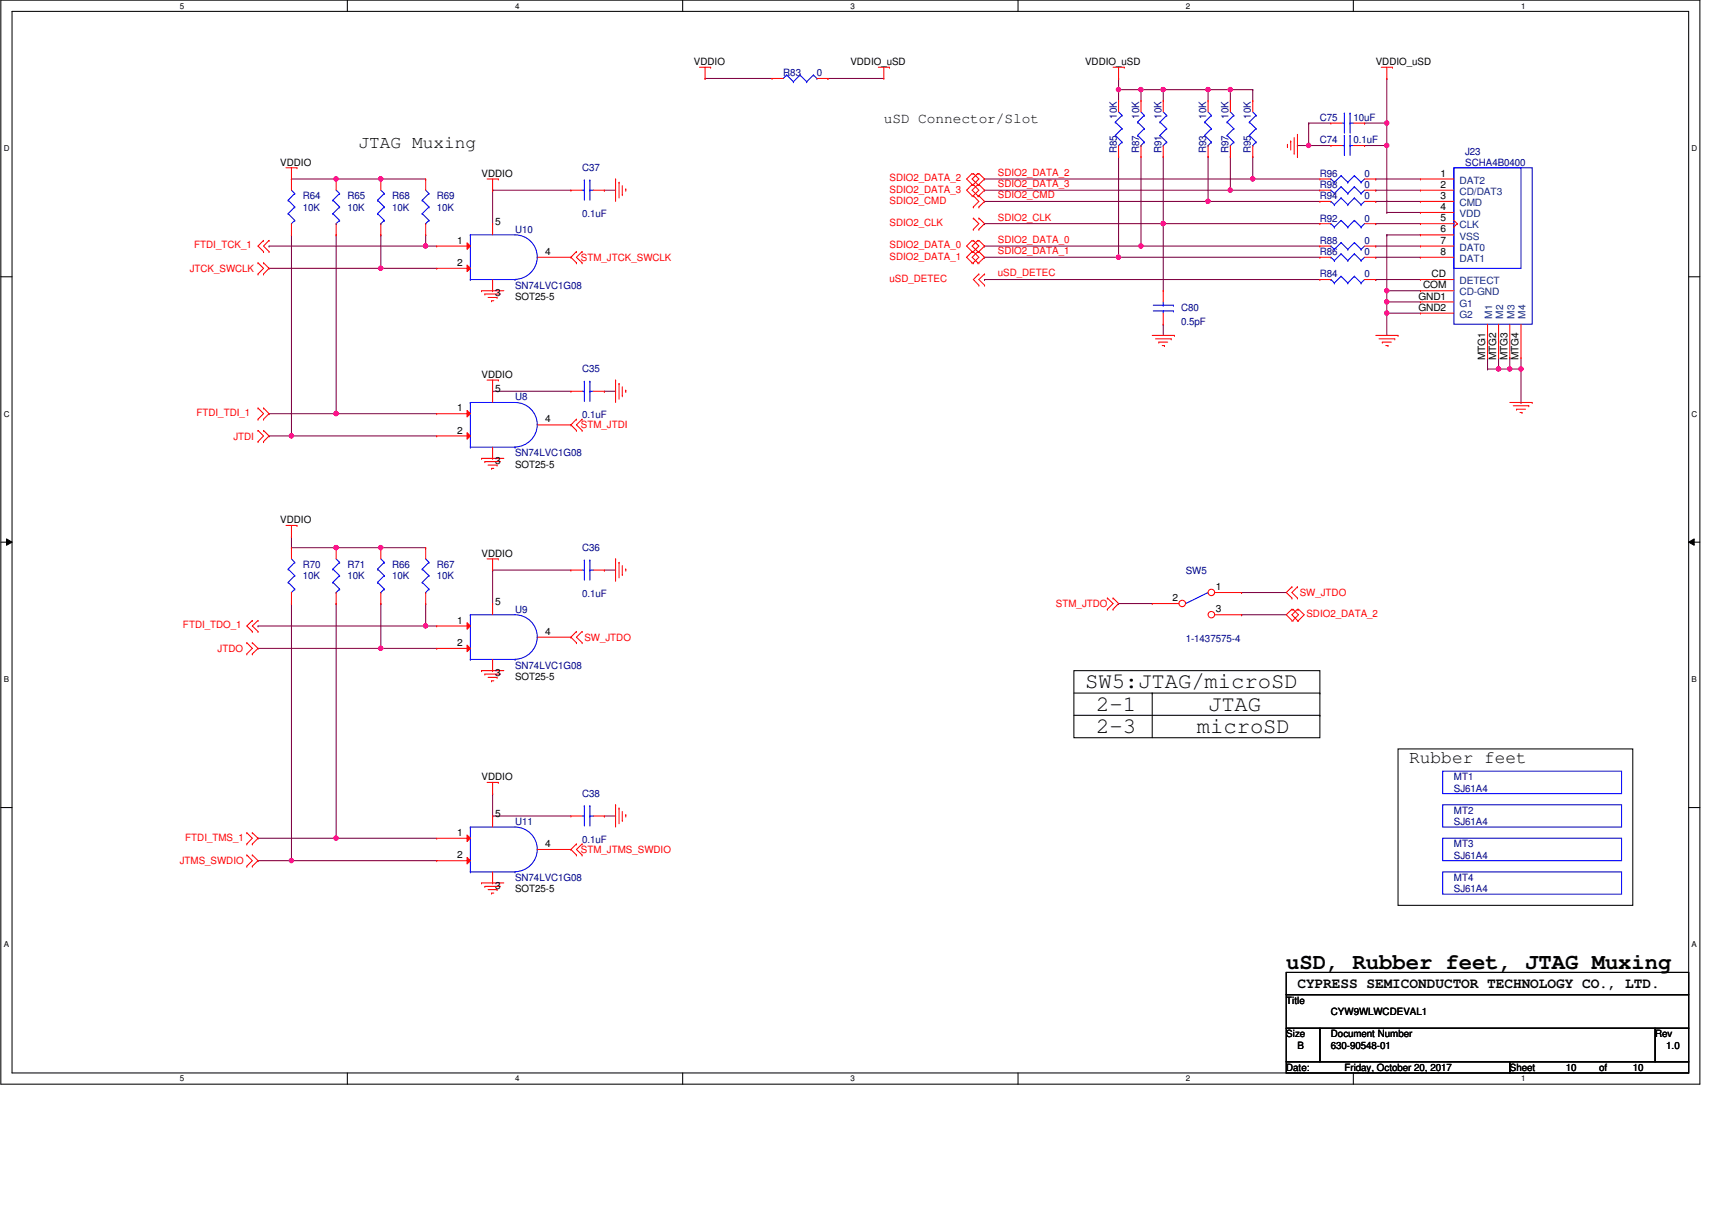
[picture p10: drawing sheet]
<svg xmlns="http://www.w3.org/2000/svg" width="420mm" height="297mm" viewBox="0 0 420 297" stroke-linecap="round" stroke-linejoin="round" font-family="sans-serif">
<path d="M.2 0h417v266.1h-417zM3 2.8h411.4v260.6h-411.4z" fill="none" stroke="#000" stroke-width=".25"/>
<g fill="#fff">
<path d="M44.1 .3h1.1v2.2h-1.1z"/>
<path d="M44.1 263.7h1.1v2.2h-1.1z"/>
</g>
<path d="M85.2 0v2.8M85.2 263.4v2.7" fill="none" stroke="#000" stroke-width=".25"/>
<g fill="#fff">
<path d="M126.4 .3h1.1v2.2h-1.1z"/>
<path d="M126.4 263.7h1.1v2.2h-1.1z"/>
</g>
<path d="M167.5 0v2.8M167.5 263.4v2.7" fill="none" stroke="#000" stroke-width=".25"/>
<g fill="#fff">
<path d="M208.7 .3h1.1v2.2h-1.1z"/>
<path d="M208.7 263.7h1.1v2.2h-1.1z"/>
</g>
<path d="M249.8 0v2.8M249.8 263.4v2.7" fill="none" stroke="#000" stroke-width=".25"/>
<g fill="#fff">
<path d="M291 .3h1.1v2.2h-1.1z"/>
<path d="M291 263.7h1.1v2.2h-1.1z"/>
</g>
<path d="M332.1 0v2.8M332.1 263.4v2.7" fill="none" stroke="#000" stroke-width=".25"/>
<g fill="#fff">
<path d="M373.3 .3h1.1v2.2h-1.1z"/>
<path d="M373.3 263.7h1.1v2.2h-1.1z"/>
<path d="M.9 35.3h1.4v2.2h-1.4z"/>
<path d="M415.2 35.3h1.3v2.2h-1.3z"/>
<path d="M.9 100.5h1.4v2.2h-1.4z"/>
<path d="M415.2 100.5h1.3v2.2h-1.3z"/>
</g>
<path d="M.2 67.9h2.8M414.4 67.9h2.8" fill="none" stroke="#000" stroke-width=".25"/>
<g fill="#fff">
<path d="M.9 165.7h1.3v2.2h-1.3z"/>
<path d="M415.2 165.7h1.3v2.2h-1.3z"/>
</g>
<path d="M.2 133.1h2.8M1.6 132.3l1.4 .8-1.4 .8zM414.4 133.1l1.4-.8v1.6zM414.4 133.1h2.8" fill="none" stroke="#000" stroke-width=".25"/>
<path d="M1.6 132.3l1.4 .8-1.4 .8zM414.4 133.1l1.4-.8v1.6z" fill="#000"/>
<g fill="#fff">
<path d="M.9 230.8h1.3v2.2h-1.3z"/>
<path d="M415.2 230.8h1.3v2.2h-1.3z"/>
</g>
<path d="M263.6 164.6h60.3v16.5h-60.3zM263.6 170.1h60.3M263.6 175.6h60.3M282.8 170.1h.1M282.8 170.1v11M323.9 170.1h.1M323.9 175.6h.1M.2 198.2h2.8M343.1 183.9h57.6v38.3h-57.6zM414.4 198.2h2.8" fill="none" stroke="#000" stroke-width=".25"/>
<g fill="none" stroke="#800040" stroke-width=".25">
<path d="M337.6 43.9h.1M337.6 46.7h.1M337.6 49.4h.1M337.6 54.9h.1M337.6 43.9h11M337.6 46.7h11M337.6 49.4h11M337.6 54.9h11M337.6 60.4h.1M337.6 63.2h.1M337.6 68.6h.1M337.6 60.4h11"/>
<path d="M337.6 63.2h11M337.6 68.6h11M340.3 71.4h.1M340.3 74.1h.1M340.3 71.4h8.3M340.3 71.4v2.7M340.3 74.1h8.3"/>
</g>
<circle cx="340.3" cy="74.1" r=".54" fill="#f0f"/>
<circle cx="340.3" cy="74.1" r=".54" fill="none" stroke="#f0f" stroke-width=".25"/>
<path d="M340.3 74.1h.1M340.3 76.9h.1M340.3 74.1v2.8M340.3 76.9h8.3" fill="none" stroke="#800040" stroke-width=".25"/>
<circle cx="340.3" cy="76.9" r=".54" fill="#f0f"/>
<circle cx="340.3" cy="76.9" r=".54" fill="none" stroke="#f0f" stroke-width=".25"/>
<path d="M274.5 19.3h.1M274.5 19.3v2.7M274.5 22h.1M274.5 22h5.5M340.3 76.9h.1M340.3 76.9v5.4" fill="none" stroke="#800040" stroke-width=".25"/>
<circle cx="280" cy="22" r=".54" fill="#f0f"/>
<circle cx="280" cy="22" r=".54" fill="none" stroke="#f0f" stroke-width=".25"/>
<path d="M274.5 22h.1M274.5 22v2.7M307.5 22h.1M307.5 22v2.7" fill="none" stroke="#800040" stroke-width=".25"/>
<circle cx="274.5" cy="22" r=".54" fill="#f0f"/>
<circle cx="274.5" cy="22" r=".54" fill="none" stroke="#f0f" stroke-width=".25"/>
<path d="M296.5 22h.1M296.5 22v2.7M302 22h.1M302 22v2.7M302 22h5.5" fill="none" stroke="#800040" stroke-width=".25"/>
<circle cx="296.5" cy="22" r=".54" fill="#f0f"/>
<circle cx="296.5" cy="22" r=".54" fill="none" stroke="#f0f" stroke-width=".25"/>
<path d="M296.5 22h.1M296.5 22h5.5" fill="none" stroke="#800040" stroke-width=".25"/>
<circle cx="301.9" cy="22" r=".54" fill="#f0f"/>
<circle cx="301.9" cy="22" r=".54" fill="none" stroke="#f0f" stroke-width=".25"/>
<path d="M285.5 22h.1M285.5 22v2.7M285.5 22h11" fill="none" stroke="#800040" stroke-width=".25"/>
<circle cx="285.5" cy="22" r=".54" fill="#f0f"/>
<circle cx="285.5" cy="22" r=".54" fill="none" stroke="#f0f" stroke-width=".25"/>
<g fill="none" stroke="#800040" stroke-width=".25">
<path d="M280 22h.1M280 22v2.7M280 22h5.5M307.5 38.4h.1M307.5 38.4v5.5M241.6 43.9h.1M241.6 46.7h.1M241.6 49.4h.1M241.6 54.9h.1M241.6 43.9h82.3M241.6 46.7h60.4M241.6 49.4h54.9"/>
<path d="M241.6 54.9h43.9M307.5 43.9h.1M241.6 60.4h.1M241.6 63.2h.1M241.6 68.6h.1M241.6 60.4h38.4M241.6 63.2h32.9M241.6 68.6h82.3"/>
</g>
<circle cx="307.4" cy="43.9" r=".54" fill="#f0f"/>
<circle cx="307.4" cy="43.9" r=".54" fill="none" stroke="#f0f" stroke-width=".25"/>
<path d="M302 38.4h.1M302 38.4v8.3M302 46.7h.1M302 46.7h21.9" fill="none" stroke="#800040" stroke-width=".25"/>
<circle cx="301.9" cy="46.7" r=".54" fill="#f0f"/>
<circle cx="301.9" cy="46.7" r=".54" fill="none" stroke="#f0f" stroke-width=".25"/>
<path d="M296.5 38.4h.1M296.5 38.4v11M296.5 49.4h.1M296.5 49.4h27.4" fill="none" stroke="#800040" stroke-width=".25"/>
<circle cx="296.5" cy="49.4" r=".54" fill="#f0f"/>
<circle cx="296.5" cy="49.4" r=".54" fill="none" stroke="#f0f" stroke-width=".25"/>
<path d="M285.5 38.4h.1M285.5 38.4v16.5M285.5 54.9h.1M285.5 54.9h38.4" fill="none" stroke="#800040" stroke-width=".25"/>
<circle cx="285.5" cy="54.9" r=".54" fill="#f0f"/>
<circle cx="285.5" cy="54.9" r=".54" fill="none" stroke="#f0f" stroke-width=".25"/>
<path d="M280 38.4h.1M280 38.4v22M280 60.4h.1M280 60.4h43.9" fill="none" stroke="#800040" stroke-width=".25"/>
<circle cx="280" cy="60.4" r=".54" fill="#f0f"/>
<circle cx="280" cy="60.4" r=".54" fill="none" stroke="#f0f" stroke-width=".25"/>
<path d="M340.3 57.7h.1M340.3 57.7h8.3M340.3 57.7v13.7" fill="none" stroke="#800040" stroke-width=".25"/>
<circle cx="340.3" cy="71.3" r=".54" fill="#f0f"/>
<circle cx="340.3" cy="71.3" r=".54" fill="none" stroke="#f0f" stroke-width=".25"/>
<path d="M340.3 19.3h.1M340.3 19.3v10.9h-5.4M334.9 30.2h.1M340.3 52.2h.1M340.3 52.2h8.3" fill="none" stroke="#800040" stroke-width=".25"/>
<circle cx="340.3" cy="30.2" r=".54" fill="#f0f"/>
<circle cx="340.3" cy="30.2" r=".54" fill="none" stroke="#f0f" stroke-width=".25"/>
<path d="M334.9 35.7h.1M334.9 35.7h5.4M340.3 30.2h.1M340.3 35.7h.1M340.3 30.2v22" fill="none" stroke="#800040" stroke-width=".25"/>
<circle cx="340.3" cy="35.7" r=".54" fill="#f0f"/>
<circle cx="340.3" cy="35.7" r=".54" fill="none" stroke="#f0f" stroke-width=".25"/>
<path d="M318.4 35.7h.1M318.4 35.7h2.8" fill="none" stroke="#800040" stroke-width=".25"/>
<circle cx="321.1" cy="35.7" r=".54" fill="#f0f"/>
<circle cx="321.1" cy="35.7" r=".54" fill="none" stroke="#f0f" stroke-width=".25"/>
<path d="M274.5 38.4h.1M274.5 38.4v24.8M321.2 30.2h.1M321.2 35.7h.1M321.2 30.2h5.4M321.2 30.2v5.5M321.2 35.7h5.4M274.5 63.2h.1M274.5 63.2h49.4" fill="none" stroke="#800040" stroke-width=".25"/>
<circle cx="274.5" cy="63.1" r=".54" fill="#f0f"/>
<circle cx="274.5" cy="63.1" r=".54" fill="none" stroke="#f0f" stroke-width=".25"/>
<path d="M285.5 54.9h.1M285.5 54.9v16.5M285.5 79.6h.1M285.5 79.6v2.7M365.1 90.6h.1M365.1 90.6h2.7" fill="none" stroke="#800040" stroke-width=".25"/>
<circle cx="367.8" cy="90.6" r=".54" fill="#f0f"/>
<circle cx="367.8" cy="90.6" r=".54" fill="none" stroke="#f0f" stroke-width=".25"/>
<path d="M365.1 87.8h.1M365.1 87.8v2.8M367.8 87.8h.1M367.8 90.6h.1M367.8 87.8v2.8M367.8 90.6h2.7" fill="none" stroke="#800040" stroke-width=".25"/>
<circle cx="370.5" cy="90.6" r=".54" fill="#f0f"/>
<circle cx="370.5" cy="90.6" r=".54" fill="none" stroke="#f0f" stroke-width=".25"/>
<path d="M370.5 87.8h.1M370.5 87.8v2.8h2.8M373.3 90.6h.1M373.3 98.8h.1M373.3 90.6v8.2" fill="none" stroke="#800040" stroke-width=".25"/>
<circle cx="373.3" cy="90.6" r=".54" fill="#f0f"/>
<circle cx="373.3" cy="90.6" r=".54" fill="none" stroke="#f0f" stroke-width=".25"/>
<path d="M71.5 43.9h.1M71.5 43.9h22M82.5 43.9h.1M373.3 90.6h.1M373.3 87.8v2.8" fill="none" stroke="#800040" stroke-width=".25"/>
<circle cx="93.4" cy="43.9" r=".54" fill="#f0f"/>
<circle cx="93.4" cy="43.9" r=".54" fill="none" stroke="#f0f" stroke-width=".25"/>
<circle cx="82.5" cy="43.9" r=".54" fill="#f0f"/>
<circle cx="82.5" cy="43.9" r=".54" fill="none" stroke="#f0f" stroke-width=".25"/>
<path d="M93.5 43.9h.1M93.5 43.9h11M104.5 57.7h.1M104.5 57.7v2.7M104.5 60.4h.1M104.5 60.4h2.7" fill="none" stroke="#800040" stroke-width=".25"/>
<circle cx="104.4" cy="60.4" r=".54" fill="#f0f"/>
<circle cx="104.4" cy="60.4" r=".54" fill="none" stroke="#f0f" stroke-width=".25"/>
<path d="M93.5 65.9h.1M93.5 65.9h13.7" fill="none" stroke="#800040" stroke-width=".25"/>
<circle cx="93.4" cy="65.8" r=".54" fill="#f0f"/>
<circle cx="93.4" cy="65.8" r=".54" fill="none" stroke="#f0f" stroke-width=".25"/>
<path d="M93.5 57.7h.1M93.5 57.7v8.2M82.5 101.6h.1M82.5 101.6h24.7" fill="none" stroke="#800040" stroke-width=".25"/>
<circle cx="82.5" cy="101.5" r=".54" fill="#f0f"/>
<circle cx="82.5" cy="101.5" r=".54" fill="none" stroke="#f0f" stroke-width=".25"/>
<path d="M71.5 57.7h.1M71.5 57.7v49.3M82.5 57.7h.1M82.5 57.7v43.9" fill="none" stroke="#800040" stroke-width=".25"/>
<circle cx="71.5" cy="107" r=".54" fill="#f0f"/>
<circle cx="71.5" cy="107" r=".54" fill="none" stroke="#f0f" stroke-width=".25"/>
<g fill="none" stroke="#800040" stroke-width=".25">
<path d="M120.9 46.7h.1M120.9 46.7v8.2M120.9 46.7h19.2M148.3 46.7h.1M148.3 46.7h2.8M66 60.4h.1M66 65.9h.1M66 60.4h38.5M66 65.9h27.5M66 101.6h.1M66 107h.1M66 107h41.2"/>
<path d="M66 101.6h16.5M71.5 107h.1M71.5 134.5h.1M71.5 134.5h11M120.9 140h.1M120.9 140v8.2M120.9 140h19.2M148.3 140h.1M148.3 140h2.8"/>
</g>
<circle cx="82.5" cy="134.4" r=".54" fill="#f0f"/>
<circle cx="82.5" cy="134.4" r=".54" fill="none" stroke="#f0f" stroke-width=".25"/>
<path d="M82.5 134.5h.1M82.5 134.5h22M93.5 134.5h.1" fill="none" stroke="#800040" stroke-width=".25"/>
<circle cx="93.4" cy="134.4" r=".54" fill="#f0f"/>
<circle cx="93.4" cy="134.4" r=".54" fill="none" stroke="#f0f" stroke-width=".25"/>
<path d="M104.5 148.2h.1M104.5 153.7h.1M104.5 148.2v5.5M104.5 153.7h2.7" fill="none" stroke="#800040" stroke-width=".25"/>
<circle cx="104.4" cy="153.6" r=".54" fill="#f0f"/>
<circle cx="104.4" cy="153.6" r=".54" fill="none" stroke="#f0f" stroke-width=".25"/>
<path d="M93.5 148.2h.1M93.5 159.2h.1M93.5 148.2v11M93.5 159.2h13.7" fill="none" stroke="#800040" stroke-width=".25"/>
<circle cx="93.4" cy="159.1" r=".54" fill="#f0f"/>
<circle cx="93.4" cy="159.1" r=".54" fill="none" stroke="#f0f" stroke-width=".25"/>
<path d="M82.5 148.2h.1M82.5 148.2v57.6M82.5 205.8h.1M82.5 205.8h24.7" fill="none" stroke="#800040" stroke-width=".25"/>
<circle cx="82.5" cy="205.8" r=".54" fill="#f0f"/>
<circle cx="82.5" cy="205.8" r=".54" fill="none" stroke="#f0f" stroke-width=".25"/>
<path d="M71.5 148.2h.1M71.5 148.2v63.1M71.5 211.3h.1M71.5 211.3h35.7" fill="none" stroke="#800040" stroke-width=".25"/>
<circle cx="71.5" cy="211.3" r=".54" fill="#f0f"/>
<circle cx="71.5" cy="211.3" r=".54" fill="none" stroke="#f0f" stroke-width=".25"/>
<g fill="none" stroke="#800040" stroke-width=".25">
<path d="M173 19.3h.1M173 19.3h16.5M203.2 19.3h.1M203.2 19.3h13.7M120.9 96.1h.1M120.9 96.1h19.2M148.3 96.1h.1M148.3 96.1h2.8M71.5 131.7h.1M71.5 131.7v2.8M63.3 153.7h.1M63.3 159.2h.1"/>
<path d="M63.3 153.7h41.2M63.3 159.2h30.2M274.5 148.2h.1M274.5 148.2h8.3M304.7 150.9h.1M304.7 145.5h.1M304.7 150.9h11M304.7 145.5h11M120.9 194.8h.1M120.9 194.8v5.5M63.3 205.8h.1M63.3 211.3h.1"/>
<path d="M63.3 205.8h19.2M63.3 211.3h8.2M120.9 200.3h.1M120.9 200.3h19.2M148.3 200.3h.1M148.3 200.3h2.8"/>
</g>
<g fill="none" stroke="#f00" stroke-width=".25">
<path d="M171.7 16.5h2.7M173 19.3h.1M173 16.5v2.8M174.4 16.5h.1M215.5 16.5h2.8M216.9 19.3h.1M216.9 16.5v2.8M218.3 16.5h.1M273.2 16.5h2.7M274.5 19.3h.1M274.5 16.5v2.8M275.9 16.5h.1"/>
<path d="M339 16.5h2.7M340.3 19.3h.1M340.3 16.5v2.8M341.7 16.5h.1M296.5 24.7h.1M296.5 38.4h.1M296.5 24.7v2.8M296.5 35.7v2.7M316 36h.1M316 35.4v.6M316.8 34.6h.1M316.8 34.6v2.2"/>
<path d="M317.6 37.6h.1M317.6 33.8v3.8M318.4 38.4h.1M318.4 33v5.4M326.6 30.2h.1M326.6 30.2h2.8M332.1 30.2h2.8M334.9 30.2h.1M64.7 59h.1M64.7 59l-1.4 1.4 1.4 1.4M66 59h.1M66 59l-1.3 1.4 1.3 1.4"/>
<path d="M70.2 41.2h2.7M71.5 43.9h.1M71.5 41.2v2.7M72.9 41.2h.1M119.5 43.9h2.8M120.9 46.7h.1M120.9 43.9v2.8M122.3 43.9h.1M151.1 43.9h.1M151.1 43.9v5.5M151.9 44.7h.1M151.9 44.7v3.9"/>
<path d="M152.7 47.8h.1M152.7 45.6v2.2M153.6 46.4h.1M153.6 46.4v.5M238.6 45.3h.1M238.6 42.6h.1M238.6 48h.1M238.6 59h.1M238.6 42.6l-1.4 1.3 1.4 1.4M238.6 45.3l-1.4 1.4 1.4 1.3M238.6 59l-1.4 1.4 1.4 1.4M238.9 42.6h.1"/>
<path d="M238.9 45.3h.1M238.9 48h.1M238.9 50.8h.1M238.9 53.6h.1M238.9 56.3h.1M238.9 59h.1M238.9 42.6l1.3 1.3-1.3 1.4M238.9 45.3l1.3 1.4-1.3 1.3M238.9 48l1.3 1.4-1.3 1.4M238.9 53.6l1.3 1.3-1.3 1.4M238.9 59l1.3 1.4-1.3 1.4M240 45.3h.1"/>
<path d="M240 42.6h.1M240 48h.1M240 59h.1M240 42.6l-1.4 1.3 1.4 1.4M240 45.3l-1.4 1.4 1.4 1.3M240 59l-1.4 1.4 1.4 1.4M240.2 45.3h.1M240.2 42.6h.1M240.2 48h.1M240.2 50.8h.1M240.2 56.3h.1M240.2 53.6h.1"/>
<path d="M240.2 59h.1M240.2 42.6l1.4 1.3-1.4 1.4M240.2 45.3l1.4 1.4-1.4 1.3M240.2 48l1.4 1.4-1.4 1.4M240.2 53.6l1.4 1.3-1.4 1.4M240.2 59l1.4 1.4-1.4 1.4M323.9 43.9h.1M323.9 43.9h2.7M334.9 43.9h2.7M337.6 43.9h.1M63.3 67.3h.1M63.3 64.5h.1"/>
<path d="M63.3 64.5l1.4 1.4-1.4 1.4M64.7 61.8h.1M64.7 64.5h.1M64.7 67.3h.1M64.7 64.5l1.3 1.4-1.3 1.4M66 61.8h.1M118.2 71.4h.1M118.2 71.4h5.4M119 72.2h.1M119 72.2h3.8M119.8 73h2.2M120.6 73.8h.1"/>
<path d="M120.6 73.8h.6M122 73h.1M141.5 61.8h.1M141.5 64.5h.1M141.5 61.8l-1.4 1.4 1.4 1.3M142.9 64.5h.1M142.9 61.8h.1M142.9 61.8l-1.4 1.4 1.4 1.3M238.6 61.8h.1M238.6 64.5h.1M238.6 61.8l-1.4 1.4 1.4 1.3M238.9 61.8h.1"/>
<path d="M238.9 64.5h.1M238.9 61.8l1.3 1.4-1.3 1.3M240 61.8h.1M240 64.5h.1M240 61.8l-1.4 1.4 1.4 1.3M240.2 61.8h.1M240.2 64.5h.1M240.2 67.3h.1M240.2 70h.1M240.2 61.8l1.4 1.4-1.4 1.3M240.2 67.3l-1.3 1.3 1.3 1.4M241.6 67.3h.1"/>
<path d="M241.6 70h.1M241.6 67.3l-1.4 1.3 1.4 1.4M323.9 63.2h.1M323.9 63.2h2.7M334.9 63.2h2.7M337.6 63.2h.1M119.5 93.3h2.8M120.9 96.1h.1M120.9 93.3v2.8M122.3 93.3h.1M151.1 93.3h.1M151.1 93.3v5.5"/>
<path d="M151.9 94.1h.1M151.9 94.1v3.9M152.7 97.2h.1M152.7 95v2.2M153.6 95.8h.1M153.6 95.8v.6M282.8 82.3h5.4M283.6 83.2h3.8M284.4 84h.1M284.4 84h2.2M285.2 84.8h.6M285.8 84.8h.1"/>
<path d="M287.4 83.2h.1M288.2 82.3h.1M337.6 82.3h5.5M338.4 83.2h3.9M339.2 84h.1M339.2 84h2.2M340.1 84.8h.5M340.6 84.8h.1M342.3 83.2h.1M343.1 82.3h.1M370.5 98.8h5.5M371.4 99.6h3.8"/>
<path d="M375.2 99.6h.1M376 98.8h.1M63.3 102.9h.1M63.3 100.2h.1M63.3 108.4h.1M63.3 105.7h.1M63.3 100.2l1.4 1.4-1.4 1.3M63.3 105.7l1.4 1.3-1.4 1.4M64.7 100.2h.1M64.7 102.9h.1M64.7 105.7h.1M64.7 108.4h.1"/>
<path d="M64.7 100.2l1.3 1.4-1.3 1.3M64.7 105.7l1.3 1.3-1.3 1.4M118.2 112.5h.1M118.2 112.5h5.4M119 113.3h.1M119 113.3h3.8M119.8 114.2h2.2M120.6 115h.1M120.6 115h.6M122 114.2h.1M141.5 102.9h.1M141.5 105.7h.1"/>
<path d="M141.5 102.9l-1.4 1.4 1.4 1.4M142.9 105.7h.1M142.9 102.9h.1M142.9 102.9l-1.4 1.4 1.4 1.4M372.2 100.5h.1M372.2 100.5h2.2M373 101.3h.5M373.5 101.3h.1M70.2 129h2.7M71.5 131.7h.1M71.5 134.5h.1M71.5 129v2.7"/>
<path d="M71.5 134.5v2.7M72.9 129h.1M119.5 137.2h2.8M120.9 140h.1M120.9 137.2v2.8M122.3 137.2h.1M151.1 137.2h.1M151.1 137.2v5.5M151.9 138h.1M151.9 138v3.9M152.7 138.9v2.2M153.6 139.7h.1"/>
<path d="M153.6 139.7v.5M60.6 157.8h.1M60.6 157.8l1.3 1.4-1.3 1.3M61.9 155h.1M61.9 152.3h.1M61.9 157.8h.1M61.9 152.3l-1.3 1.4 1.3 1.3M61.9 157.8l1.4 1.4-1.4 1.3M63.3 155h.1M63.3 152.3h.1M63.3 152.3l-1.4 1.4 1.4 1.3M71.5 148.2h.1"/>
<path d="M71.5 145.5v2.7M141.5 155h.1M141.5 157.8h.1M141.5 155l-1.4 1.4 1.4 1.4M142.9 157.8h.1M142.9 155h.1M142.9 155l-1.4 1.4 1.4 1.4M152.7 141.1h.1M271.8 149.6h.1M271.8 146.8h.1M271.8 146.8l1.4 1.4-1.4 1.4M273.2 146.8h.1"/>
<path d="M273.2 149.6h.1M273.2 146.8l1.3 1.4-1.3 1.4M317.1 152.3h.1M317.1 149.6h.1M317.1 144.1h.1M317.1 146.8h.1M317.1 149.6l-1.4 1.3 1.4 1.4M317.1 144.1l-1.4 1.4 1.4 1.3M317.3 152.3h.1M317.3 149.6h.1M317.3 149.6l1.4 1.3-1.4 1.4M318.4 149.6h.1"/>
<path d="M318.4 152.3h.1M318.4 146.8h.1M318.4 144.1h.1M318.4 149.6l-1.3 1.3 1.3 1.4M318.4 144.1l-1.3 1.4 1.3 1.3M318.7 152.3h.1M318.7 149.6h.1M318.7 149.6l1.4 1.3-1.4 1.4M60.6 160.5h.1M61.9 160.5h.1M118.2 164.6h.1M118.2 164.6h5.4"/>
<path d="M119 165.5h.1M119 165.5h3.8M119.8 166.3h2.2M120.6 167.1h.1M120.6 167.1h.6M122 166.3h.1M119.5 192.1h2.8M120.9 194.8h.1M120.9 192.1v2.7M122.3 192.1h.1M151.1 197.6h.1M151.1 197.6v5.4"/>
<path d="M151.9 198.4h.1M151.9 198.4v3.8M152.7 199.2v2.2M60.6 207.2h.1M60.6 204.4h.1M60.6 212.6h.1M60.6 209.9h.1M60.6 204.4l1.3 1.4-1.3 1.4M60.6 209.9l1.3 1.4-1.3 1.3M61.9 204.4h.1M61.9 207.2h.1M61.9 209.9h.1"/>
<path d="M61.9 212.6h.1M61.9 204.4l1.4 1.4-1.4 1.4M61.9 209.9l1.4 1.4-1.4 1.3M118.2 216.7h.1M118.2 216.7h5.4M119 217.6h.1M119 217.6h3.8M119.8 218.4h2.2M120.6 219.2h.1M120.6 219.2h.6M122 218.4h.1M141.5 207.2h.1"/>
<path d="M141.5 209.9h.1M141.5 207.2l-1.4 1.3 1.4 1.4M142.9 209.9h.1M142.9 207.2h.1M142.9 207.2l-1.4 1.3 1.4 1.4M152.7 201.4h.1M153.6 200h.1M153.6 200v.6"/>
</g>
<path d="M315.7 238.7h98.7v5.5h-98.7zM315.7 244.2h98.7v8.2h-98.7zM315.7 252.4h8.2v8.2h-8.2zM323.9 252.4h82.3v8.2h-82.3zM406.2 252.4h8.2v8.2h-8.2zM315.7 260.6h54.8v2.8h-54.8zM370.5 260.6h43.9v2.8h-43.9z" fill="none" stroke="#000" stroke-width=".25"/>
<g fill="none" stroke="#00f" stroke-width=".25">
<path d="M295.6 30h.1M295.6 33.2h.1M295.6 30l1.7 1.6M295.6 33.2l1.7 1.7M296.5 35.7h.1M296.5 27.5l.8 .8M297.3 28.3h.1M297.3 31.6h.1M297.3 34.9h.1M297.3 28.3l-1.7 1.7M297.3 31.6l-1.7 1.6M297.3 34.9l-.8 .8"/>
<path d="M329.4 30.2h.5M329.9 30.2h.1M329.9 27.8h.1M329.9 27.8v4.9M331.3 27.8h.1M331.3 30.2h.1M331.3 30.2h.8M331.3 27.8v4.9M115.4 57.7h.1M115.4 57.7h11a5.4 5.4 0 0 1 5.5 5.5 5.6 5.6 0 0 1-5.5 5.4M115.4 57.7v10.9M326.6 43.9h.1"/>
<path d="M326.6 43.9l.9 .8M327.5 44.7h.1M329.1 43.1h.1M329.1 43.1l1.7 1.6M329.1 43.1l-1.6 1.6M330.8 44.7h.1M332.4 43.1h.1M332.4 43.1l1.6 1.6M332.4 43.1l-1.6 1.6M334 44.7h.1M334.9 43.9l-.9 .8M115.4 68.6h.1"/>
<path d="M115.4 68.6h11M126.4 68.6h.1M326.6 63.2h.1M326.6 63.2l.9 .8M327.5 64h.1M329.1 62.3h.1M329.1 62.3l1.7 1.7M329.1 62.3l-1.6 1.7M330.8 64h.1M332.4 62.3h.1M332.4 62.3l1.6 1.7M332.4 62.3l-1.6 1.7"/>
<path d="M334 64h.1M334.9 63.2l-.9 .8M70.7 139.7h.1M70.7 139.7l1.6 1.6M71.5 137.2l.8 .8M72.3 138h.1M72.3 138l-1.6 1.7M70.7 143h.1M70.7 143l1.6 1.6M71.5 145.5h.1M72.3 141.3h.1M72.3 144.6h.1"/>
<path d="M72.3 141.3l-1.6 1.7M72.3 144.6l-.8 .9"/>
</g>
<path d="M114.6 59.6l.8 .8-.8 .8z" fill="#f00"/>
<path d="M114.6 59.6l.8 .8-.8 .8zM107.2 60.4h.1M107.2 60.4h8.2" fill="none" stroke="#f00" stroke-width=".25"/>
<path d="M114.6 65.1l.8 .8-.8 .8z" fill="#f00"/>
<g fill="none" stroke="#f00" stroke-width=".25">
<path d="M285.5 24.7h.1M285.5 38.4h.1M285.5 24.7v2.8M285.5 35.7v2.7M104.5 43.9h.1M104.5 57.7h.1M104.5 43.9v2.8M104.5 54.9v2.8M120.9 54.9h.1M120.9 54.9v2.8M348.6 43.9h.1M348.6 46.7h.1"/>
<path d="M348.6 49.4h.1M348.6 52.2h.1M348.6 54.9h.1M348.6 57.7h.1M348.6 43.9h8.2M348.6 46.7h8.2M348.6 49.4h8.2M348.6 52.2h8.2M348.6 54.9h8.2M348.6 57.7h8.2M356.8 55.7h.1M356.8 54.1l.8 .8"/>
<path d="M357.6 54.9h.1M357.6 54.9l-.8 .8M107.2 65.9h.1M107.2 65.9h8.2M114.6 65.1l.8 .8-.8 .8zM120.9 71.4h.1M120.9 68.6v2.8M131.9 63.2h8.2M140.1 63.2h.1M348.6 60.4h.1M348.6 63.2h.1M348.6 71.4h.1"/>
<path d="M348.6 68.6h.1M348.6 74.1h.1M348.6 76.9h.1M348.6 63.2h8.2M348.6 60.4h8.2M348.6 71.4h8.2M348.6 68.6h8.2M348.6 74.1h8.2M348.6 76.9h8.2M365.1 79.6v8.2M367.8 79.6v8.2M370.5 79.6v8.2"/>
<path d="M373.3 79.6v8.2M140.1 96.1h.1M140.1 96.1h2.8M145.6 96.1h2.7M148.3 96.1h.1M365.1 87.8h.1M367.8 87.8h.1M370.5 87.8h.1M373.3 87.8h.1M140.1 140h.1M140.1 140h2.8M145.6 140h2.7"/>
<path d="M148.3 140h.1"/>
</g>
<g fill="none" stroke="#00f" stroke-width=".25">
<path d="M284.7 30h.1M284.7 33.2h.1M284.7 30l1.6 1.6M284.7 33.2l1.6 1.7M285.5 35.7h.1M285.5 27.5l.8 .8M286.3 28.3h.1M286.3 31.6h.1M286.3 34.9h.1M286.3 28.3l-1.6 1.7M286.3 31.6l-1.6 1.6M286.3 34.9l-.8 .8"/>
<path d="M103.6 49.1h.1M103.6 52.5h.1M103.6 49.1l1.7 1.7M103.6 52.5l1.7 1.6M104.5 54.9h.1M104.5 46.7l.8 .8M105.3 47.5h.1M105.3 50.8h.1M105.3 54.1h.1M105.3 47.5l-1.7 1.6M105.3 50.8l-1.7 1.7M105.3 54.1l-.8 .8"/>
<path d="M356.8 41.2h19.2v38.4h-19.2zM356.8 41.2h16.5v24.7h-16.5zM142.9 96.1h.5M143.4 96.1h.1M143.4 93.6h.1M143.4 93.6v5M144.8 93.6h.1M144.8 96.1h.1M144.8 96.1h.8M144.8 93.6v5M142.9 140h.5M143.4 140h.1"/>
<path d="M143.4 137.5h.1M143.4 137.5v4.9M144.8 137.5h.1M144.8 140h.1M144.8 137.5v4.9M144.8 140h.8M115.4 203h.1M115.4 214h.1M115.4 203h11a5.5 5.5 0 0 1 5.5 5.6v-.1a5.5 5.5 0 0 1-5.5 5.5M115.4 203v11M115.4 214h11M126.4 214h.1"/>
</g>
<path d="M114.6 205l.8 .8-.8 .8z" fill="#f00"/>
<path d="M107.2 205.8h.1M107.2 205.8h8.2M114.6 205l.8 .8-.8 .8z" fill="none" stroke="#f00" stroke-width=".25"/>
<path d="M114.6 210.5l.8 .8-.8 .8z" fill="#f00"/>
<g fill="none" stroke="#f00" stroke-width=".25">
<path d="M302 24.7h.1M302 38.4h.1M302 24.7v2.8M302 35.7v2.7M326.6 35.7h.1M326.6 35.7h2.8M332.1 35.7h2.8M334.9 35.7h.1M93.5 43.9h.1M93.5 57.7h.1M93.5 43.9v2.8M93.5 54.9v2.8"/>
<path d="M323.9 46.7h.1M323.9 46.7h2.7M334.9 46.7h2.7M337.6 46.7h.1M323.9 68.6h.1M323.9 68.6h2.7M334.9 68.6h2.7M337.6 68.6h.1M107.2 211.3h.1M107.2 211.3h8.2M114.6 210.5l.8 .8-.8 .8zM120.9 200.3h.1"/>
<path d="M120.9 216.7h.1M120.9 200.3v2.7M120.9 214v2.7M131.9 208.5h8.2M140.1 208.5h.1"/>
</g>
<g fill="none" stroke="#00f" stroke-width=".25">
<path d="M301.1 30h.1M301.1 33.2h.1M301.1 30l1.7 1.6M301.1 33.2l1.7 1.7M302 35.7h.1M302 27.5l.8 .8M302.8 28.3h.1M302.8 31.6h.1M302.8 34.9h.1M302.8 28.3l-1.7 1.7M302.8 31.6l-1.7 1.6M302.8 34.9l-.8 .8"/>
<path d="M329.4 35.7h.5M329.9 35.7h.1M329.9 33.2h.1M329.9 33.2v5M331.3 33.2h.1M331.3 35.7h.1M331.3 35.7h.8M331.3 33.2v5M92.7 49.1h.1M92.7 52.5h.1M92.7 49.1l1.6 1.7M92.7 52.5l1.6 1.6"/>
<path d="M93.5 54.9h.1M93.5 46.7l.8 .8M94.3 47.5h.1M94.3 50.8h.1M94.3 54.1h.1M94.3 47.5l-1.6 1.6M94.3 50.8l-1.6 1.7M94.3 54.1l-.8 .8M326.6 46.7h.1M326.6 46.7l.9 .8M327.5 47.5h.1M329.1 45.8h.1"/>
<path d="M329.1 45.8l1.7 1.7M329.1 45.8l-1.6 1.7M330.8 47.5h.1M332.4 45.8h.1M332.4 45.8l1.6 1.7M332.4 45.8l-1.6 1.7M334 47.5h.1M334.9 46.7l-.9 .8M326.6 68.6h.1M326.6 68.6l.9 .9M327.5 69.5h.1M329.1 67.8h.1"/>
<path d="M329.1 67.8l1.7 1.7M329.1 67.8l-1.6 1.7M330.8 69.5h.1M332.4 67.8h.1M332.4 67.8l1.6 1.7M332.4 67.8l-1.6 1.7M334 69.5h.1M334.9 68.6l-.9 .9M115.4 150.9h.1M115.4 150.9h11a5.4 5.4 0 0 1 5.5 5.5 5.6 5.6 0 0 1-5.5 5.4M115.4 150.9v11M115.4 161.9h.1"/>
<path d="M115.4 161.9h11M126.4 161.9h.1"/>
</g>
<path d="M114.6 152.9l.8 .8-.8 .8z" fill="#f00"/>
<path d="M107.2 153.7h.1M107.2 153.7h8.2M114.6 152.9l.8 .8-.8 .8z" fill="none" stroke="#f00" stroke-width=".25"/>
<path d="M114.6 158.4l.8 .8-.8 .8z" fill="#f00"/>
<g fill="none" stroke="#f00" stroke-width=".25">
<path d="M274.5 24.7h.1M274.5 38.4h.1M274.5 24.7v2.8M274.5 35.7v2.7M82.5 43.9h.1M82.5 57.7h.1M82.5 43.9v2.8M82.5 54.9v2.8M104.5 134.5h.1M104.5 134.5v2.7M104.5 148.2h.1M104.5 145.5v2.7"/>
<path d="M107.2 159.2h.1M107.2 159.2h8.2M114.6 158.4l.8 .8-.8 .8zM120.9 148.2h.1M120.9 148.2v2.7M131.9 156.4h8.2M140.1 156.4h.1M120.9 164.6h.1M120.9 161.9v2.7"/>
</g>
<g fill="none" stroke="#00f" stroke-width=".25">
<path d="M273.7 30h.1M273.7 33.2h.1M273.7 30l1.7 1.6M273.7 33.2l1.7 1.7M274.5 35.7h.1M274.5 27.5l.9 .8M275.4 28.3h.1M275.4 31.6h.1M275.4 34.9h.1M275.4 28.3l-1.7 1.7M275.4 31.6l-1.7 1.6M275.4 34.9l-.9 .8"/>
<path d="M81.7 49.1h.1M81.7 52.5h.1M81.7 49.1l1.6 1.7M81.7 52.5l1.6 1.6M82.5 54.9h.1M82.5 46.7l.8 .8M83.3 47.5h.1M83.3 50.8h.1M83.3 54.1h.1M83.3 47.5l-1.6 1.6M83.3 50.8l-1.6 1.7M83.3 54.1l-.8 .8"/>
<path d="M115.4 98.8h.1M115.4 98.8h11a5.4 5.4 0 0 1 5.5 5.5 5.6 5.6 0 0 1-5.5 5.4M115.4 98.8v11M115.4 109.8h.1M115.4 109.8h11M126.4 109.8h.1M103.6 139.7h.1M103.6 139.7l1.7 1.6M104.5 137.2l.8 .8M105.3 138h.1M105.3 138l-1.7 1.7M103.6 143h.1"/>
<path d="M103.6 143l1.7 1.6M104.5 145.5h.1M105.3 141.3h.1M105.3 144.6h.1M105.3 141.3l-1.7 1.7M105.3 144.6l-.8 .9"/>
</g>
<path d="M114.6 100.8l.8 .8-.8 .8z" fill="#f00"/>
<path d="M107.2 101.6h.1M107.2 101.6h8.2M114.6 100.8l.8 .8-.8 .8z" fill="none" stroke="#f00" stroke-width=".25"/>
<path d="M114.6 106.2l.8 .8-.8 .8z" fill="#f00"/>
<g fill="none" stroke="#f00" stroke-width=".25">
<path d="M189.5 19.3h.1M189.5 19.3h2.7M200.5 19.3h2.7M203.2 19.3h.1M280 24.7h.1M280 38.4h.1M280 24.7v2.8M280 35.7v2.7M307.5 24.7h.1M307.5 38.4h.1M307.5 24.7v2.8M307.5 35.7v2.7"/>
<path d="M71.5 43.9h.1M71.5 57.7h.1M71.5 43.9v2.8M71.5 54.9v2.8M140.1 46.7h.1M140.1 46.7h2.8M145.6 46.7h2.7M148.3 46.7h.1M323.9 49.4h.1M323.9 54.9h.1M323.9 49.4h2.7M323.9 54.9h2.7"/>
<path d="M334.9 49.4h2.7M334.9 54.9h2.7M337.6 49.4h.1M337.6 54.9h.1M285.5 79.6h.1M285.5 71.4h.1M285.5 71.4v2.7M285.5 76.9v2.7M323.9 60.4h.1M323.9 60.4h2.7M334.9 60.4h2.7M337.6 60.4h.1"/>
<path d="M120.9 96.1h.1M120.9 96.1v2.7M107.2 107h.1M107.2 107h8.2M114.6 106.2l.8 .8-.8 .8zM120.9 112.5h.1M120.9 109.8v2.7M131.9 104.3h8.2M140.1 104.3h.1M82.5 134.5h.1M82.5 134.5v2.7M93.5 134.5h.1"/>
<path d="M93.5 134.5v2.7M82.5 148.2h.1M82.5 145.5v2.7M93.5 148.2h.1M93.5 145.5v2.7M140.1 200.3h.1M140.1 200.3h2.8M145.6 200.3h2.7M148.3 200.3h.1"/>
</g>
<g fill="none" stroke="#00f" stroke-width=".25">
<path d="M193.1 18.4h.1M193.1 18.4l-.9 .9M193.1 18.4l1.6 1.7M196.3 18.4h.1M196.3 18.4l-1.6 1.7M196.3 18.4l1.7 1.7M199.6 18.4h.1M199.6 18.4l-1.6 1.7M199.6 18.4l.9 .9M200.5 19.3h.1M194.7 20.1h.1M198 20.1h.1"/>
<path d="M279.2 30h.1M279.2 33.2h.1M279.2 30l1.6 1.6M279.2 33.2l1.6 1.7M280 35.7h.1M280 27.5l.8 .8M280.8 28.3h.1M280.8 31.6h.1M280.8 34.9h.1M280.8 28.3l-1.6 1.7M280.8 31.6l-1.6 1.6M280.8 34.9l-.8 .8"/>
<path d="M306.6 30h.1M306.6 33.2h.1M306.6 30l1.7 1.6M306.6 33.2l1.7 1.7M307.5 35.7h.1M307.5 27.5l.8 .8M308.3 28.3h.1M308.3 31.6h.1M308.3 34.9h.1M308.3 28.3l-1.7 1.7M308.3 31.6l-1.7 1.6M308.3 34.9l-.8 .8"/>
<path d="M70.7 49.1h.1M70.7 52.5h.1M70.7 49.1l1.6 1.7M70.7 52.5l1.6 1.6M71.5 54.9h.1M71.5 46.7l.8 .8M72.3 47.5h.1M72.3 50.8h.1M72.3 54.1h.1M72.3 47.5l-1.6 1.6M72.3 50.8l-1.6 1.7M72.3 54.1l-.8 .8"/>
<path d="M142.9 46.7h.5M143.4 46.7h.1M143.4 44.2h.1M143.4 44.2v4.9M144.8 44.2h.1M144.8 46.7h.1M144.8 46.7h.8M144.8 44.2v4.9M326.6 49.4h.1M326.6 54.9h.1M326.6 49.4l.9 .8M326.6 54.9l.9 .9"/>
<path d="M327.5 50.2h.1M327.5 55.8h.1M329.1 48.6h.1M329.1 54.1h.1M329.1 59.6h.1M329.1 48.6l1.7 1.6M329.1 48.6l-1.6 1.6M329.1 54.1l1.7 1.7M329.1 54.1l-1.6 1.7M329.1 59.6l1.7 1.6M329.1 59.6l-1.6 1.6M330.8 50.2h.1"/>
<path d="M330.8 55.8h.1M332.4 48.6h.1M332.4 54.1h.1M332.4 59.6h.1M332.4 48.6l1.6 1.6M332.4 48.6l-1.6 1.6M332.4 54.1l1.6 1.7M332.4 54.1l-1.6 1.7M332.4 59.6l1.6 1.6M332.4 59.6l-1.6 1.6M334 50.2h.1M334 55.8h.1"/>
<path d="M334.9 49.4l-.9 .8M334.9 54.9l-.9 .9M283 74.9h5M283 76.3h5M285.5 76.3h.1M285.5 74.9h.1M285.5 74.1v.8M285.5 76.3v.6M288 74.9h.1M288 76.3h.1M326.6 60.4h.1M326.6 60.4l.9 .8"/>
<path d="M327.5 61.2h.1M330.8 61.2h.1M334 61.2h.1M334.9 60.4l-.9 .8M81.7 139.7h.1M81.7 139.7l1.6 1.6M82.5 137.2l.8 .8M83.3 138h.1M83.3 138l-1.6 1.7M92.7 139.7h.1M92.7 139.7l1.6 1.6M93.5 137.2l.8 .8"/>
<path d="M94.3 138h.1M94.3 138l-1.6 1.7M81.7 143h.1M81.7 143l1.6 1.6M82.5 145.5h.1M83.3 141.3h.1M83.3 144.6h.1M83.3 141.3l-1.6 1.7M83.3 144.6l-.8 .9M92.7 143h.1M92.7 143l1.6 1.6M93.5 145.5h.1"/>
<path d="M94.3 141.3h.1M94.3 144.6h.1M94.3 141.3l-1.6 1.7M94.3 144.6l-.8 .9M296.5 145.5h.1M296.5 145.5l-5.5 2.7M143.4 197.8h.1M143.4 197.8v5M144.8 197.8h.1M144.8 197.8v5M354.1 197.6h43.9v5.4h-43.9zM354.1 189.3h43.9v5.5h-43.9z"/>
<path d="M142.9 200.3h.5M143.4 200.3h.1M144.8 200.3h.1M144.8 200.3h.8M354.1 205.8h43.9v5.5h-43.9zM354.1 214h43.9v5.5h-43.9z"/>
</g>
<circle cx="290.1" cy="148.1" r=".8" fill="#fff"/>
<g fill="none" stroke="#f00" stroke-width=".25">
<path d="M282.8 148.2h.1M282.8 148.2h6.5"/>
<circle cx="290.1" cy="148.1" r=".8"/>
</g>
<circle cx="297.3" cy="145.4" r=".8" fill="#fff"/>
<g fill="none" stroke="#f00" stroke-width=".25">
<path d="M298.1 145.5h6.6M304.7 145.5h.1"/>
<circle cx="297.3" cy="145.4" r=".8"/>
</g>
<circle cx="297.3" cy="150.9" r=".8" fill="#fff"/>
<g fill="none" stroke="#f00" stroke-width=".25">
<path d="M298.1 150.9h6.6M304.7 150.9h.1"/>
<circle cx="297.3" cy="150.9" r=".8"/>
</g>
<circle cx="340.3" cy="74.1" r=".54" fill="#f0f"/>
<circle cx="340.3" cy="74.1" r=".54" fill="none" stroke="#f0f" stroke-width=".25"/>
<circle cx="340.3" cy="76.9" r=".54" fill="#f0f"/>
<circle cx="340.3" cy="76.9" r=".54" fill="none" stroke="#f0f" stroke-width=".25"/>
<circle cx="280" cy="22" r=".54" fill="#f0f"/>
<circle cx="280" cy="22" r=".54" fill="none" stroke="#f0f" stroke-width=".25"/>
<circle cx="274.5" cy="22" r=".54" fill="#f0f"/>
<circle cx="274.5" cy="22" r=".54" fill="none" stroke="#f0f" stroke-width=".25"/>
<circle cx="296.5" cy="22" r=".54" fill="#f0f"/>
<circle cx="296.5" cy="22" r=".54" fill="none" stroke="#f0f" stroke-width=".25"/>
<circle cx="301.9" cy="22" r=".54" fill="#f0f"/>
<circle cx="301.9" cy="22" r=".54" fill="none" stroke="#f0f" stroke-width=".25"/>
<circle cx="285.5" cy="22" r=".54" fill="#f0f"/>
<circle cx="285.5" cy="22" r=".54" fill="none" stroke="#f0f" stroke-width=".25"/>
<circle cx="307.4" cy="43.9" r=".54" fill="#f0f"/>
<circle cx="307.4" cy="43.9" r=".54" fill="none" stroke="#f0f" stroke-width=".25"/>
<circle cx="301.9" cy="46.7" r=".54" fill="#f0f"/>
<circle cx="301.9" cy="46.7" r=".54" fill="none" stroke="#f0f" stroke-width=".25"/>
<circle cx="296.5" cy="49.4" r=".54" fill="#f0f"/>
<circle cx="296.5" cy="49.4" r=".54" fill="none" stroke="#f0f" stroke-width=".25"/>
<circle cx="285.5" cy="54.9" r=".54" fill="#f0f"/>
<circle cx="285.5" cy="54.9" r=".54" fill="none" stroke="#f0f" stroke-width=".25"/>
<circle cx="280" cy="60.4" r=".54" fill="#f0f"/>
<circle cx="280" cy="60.4" r=".54" fill="none" stroke="#f0f" stroke-width=".25"/>
<circle cx="340.3" cy="71.3" r=".54" fill="#f0f"/>
<circle cx="340.3" cy="71.3" r=".54" fill="none" stroke="#f0f" stroke-width=".25"/>
<circle cx="340.3" cy="30.2" r=".54" fill="#f0f"/>
<circle cx="340.3" cy="30.2" r=".54" fill="none" stroke="#f0f" stroke-width=".25"/>
<circle cx="340.3" cy="35.7" r=".54" fill="#f0f"/>
<circle cx="340.3" cy="35.7" r=".54" fill="none" stroke="#f0f" stroke-width=".25"/>
<circle cx="321.1" cy="35.7" r=".54" fill="#f0f"/>
<circle cx="321.1" cy="35.7" r=".54" fill="none" stroke="#f0f" stroke-width=".25"/>
<circle cx="274.5" cy="63.1" r=".54" fill="#f0f"/>
<circle cx="274.5" cy="63.1" r=".54" fill="none" stroke="#f0f" stroke-width=".25"/>
<circle cx="367.8" cy="90.6" r=".54" fill="#f0f"/>
<circle cx="367.8" cy="90.6" r=".54" fill="none" stroke="#f0f" stroke-width=".25"/>
<circle cx="370.5" cy="90.6" r=".54" fill="#f0f"/>
<circle cx="370.5" cy="90.6" r=".54" fill="none" stroke="#f0f" stroke-width=".25"/>
<circle cx="373.3" cy="90.6" r=".54" fill="#f0f"/>
<circle cx="373.3" cy="90.6" r=".54" fill="none" stroke="#f0f" stroke-width=".25"/>
<circle cx="93.4" cy="43.9" r=".54" fill="#f0f"/>
<circle cx="93.4" cy="43.9" r=".54" fill="none" stroke="#f0f" stroke-width=".25"/>
<circle cx="82.5" cy="43.9" r=".54" fill="#f0f"/>
<circle cx="82.5" cy="43.9" r=".54" fill="none" stroke="#f0f" stroke-width=".25"/>
<circle cx="104.4" cy="60.4" r=".54" fill="#f0f"/>
<circle cx="104.4" cy="60.4" r=".54" fill="none" stroke="#f0f" stroke-width=".25"/>
<circle cx="93.4" cy="65.8" r=".54" fill="#f0f"/>
<circle cx="93.4" cy="65.8" r=".54" fill="none" stroke="#f0f" stroke-width=".25"/>
<circle cx="82.5" cy="101.5" r=".54" fill="#f0f"/>
<circle cx="82.5" cy="101.5" r=".54" fill="none" stroke="#f0f" stroke-width=".25"/>
<circle cx="71.5" cy="107" r=".54" fill="#f0f"/>
<circle cx="71.5" cy="107" r=".54" fill="none" stroke="#f0f" stroke-width=".25"/>
<circle cx="82.5" cy="134.4" r=".54" fill="#f0f"/>
<circle cx="82.5" cy="134.4" r=".54" fill="none" stroke="#f0f" stroke-width=".25"/>
<circle cx="93.4" cy="134.4" r=".54" fill="#f0f"/>
<circle cx="93.4" cy="134.4" r=".54" fill="none" stroke="#f0f" stroke-width=".25"/>
<circle cx="104.4" cy="153.6" r=".54" fill="#f0f"/>
<circle cx="104.4" cy="153.6" r=".54" fill="none" stroke="#f0f" stroke-width=".25"/>
<circle cx="93.4" cy="159.1" r=".54" fill="#f0f"/>
<circle cx="93.4" cy="159.1" r=".54" fill="none" stroke="#f0f" stroke-width=".25"/>
<circle cx="82.5" cy="205.8" r=".54" fill="#f0f"/>
<circle cx="82.5" cy="205.8" r=".54" fill="none" stroke="#f0f" stroke-width=".25"/>
<circle cx="71.5" cy="211.3" r=".54" fill="#f0f"/>
<circle cx="71.5" cy="211.3" r=".54" fill="none" stroke="#f0f" stroke-width=".25"/>
<g font-size="5.5">
<text x="266.3" y="169">SW5:JTAG/microSD</text>
<text x="269.1" y="180">2-3</text>
<text x="269.1" y="174.5">2-1</text>
<text x="293.7" y="180">microSD</text>
<text x="296.5" y="174.5">JTAG</text>
<text x="315.7" y="237.8">uSD, Rubber feet, JTAG Muxing</text>
</g>
<g font-size="4.4">
<text x="88" y="36.4">JTAG Muxing</text>
<text x="345.9" y="187.3">Rubber feet</text>
</g>
<g font-size="3.6">
<text x="216.9" y="30.3">uSD Connector/Slot</text>
<text x="318.4" y="242.4">CYPRESS SEMICONDUCTOR TECHNOLOGY CO., LTD.</text>
</g>
<g font-size="2.5">
<text x="170.3" y="16">VDDIO</text>
<text x="208.7" y="16">VDDIO_uSD</text>
<text x="266.3" y="16">VDDIO_uSD</text>
<text x="337.6" y="16">VDDIO_uSD</text>
<text x="68.8" y="40.7">VDDIO</text>
<text x="118.2" y="43.4">VDDIO</text>
<text x="353.6" y="43.3">1</text>
<text x="353.6" y="46.1">2</text>
<text x="353.6" y="48.9">3</text>
<text x="353.6" y="51.6">4</text>
<text x="112.2" y="59.8">1</text>
<text x="121.5" y="55.2">5</text>
<text x="353.6" y="54.3">5</text>
<text x="353.6" y="57.1">6</text>
<text x="353.6" y="59.8">7</text>
<text x="112.2" y="65.3">2</text>
<text x="133.8" y="62.6">4</text>
<text x="353.6" y="62.6">8</text>
<text x="349.2" y="70.8">COM</text>
<text x="351.4" y="68">CD</text>
<text x="121.5" y="72.8">3</text>
<text x="126.4" y="73.6">SOT25-5</text>
<text x="348.1" y="73.5">GND1</text>
<text x="348.1" y="76.3">GND2</text>
<text x="364.5" y="88.4" transform="rotate(-90 364.5 88.4)">MTG1</text>
<text x="367.2" y="88.4" transform="rotate(-90 367.2 88.4)">MTG2</text>
<text x="369.9" y="88.4" transform="rotate(-90 369.9 88.4)">MTG3</text>
<text x="372.7" y="88.4" transform="rotate(-90 372.7 88.4)">MTG4</text>
<text x="118.2" y="92.8">VDDIO</text>
<text x="112.2" y="101">1</text>
<text x="121.5" y="96.4">5</text>
<text x="112.2" y="106.4">2</text>
<text x="133.8" y="103.7">4</text>
<text x="121.5" y="113.9">3</text>
<text x="126.4" y="114.8">SOT25-5</text>
<text x="68.8" y="128.5">VDDIO</text>
<text x="118.2" y="136.7">VDDIO</text>
<text x="121.5" y="148.5">5</text>
<text x="287.7" y="147.6">2</text>
<text x="298.4" y="144.9">1</text>
<text x="112.2" y="153.1">1</text>
<text x="133.8" y="155.8">4</text>
<text x="298.4" y="150.3">3</text>
<text x="112.2" y="158.6">2</text>
<text x="121.5" y="166">3</text>
<text x="126.4" y="166.9">SOT25-5</text>
<text x="118.2" y="191.6">VDDIO</text>
<text x="121.5" y="200.6">5</text>
<text x="112.2" y="205.2">1</text>
<text x="133.8" y="207.9">4</text>
<text x="112.2" y="210.7">2</text>
<text x="121.5" y="218.2">3</text>
<text x="126.4" y="219">SOT25-5</text>
<text x="315.7" y="246.4">Title</text>
<text x="326.6" y="249.2">CYW9WLWCDEVAL1</text>
<text x="315.7" y="254.7">Size</text>
<text x="318.4" y="257.4">B</text>
<text x="326.6" y="254.7">Document Number</text>
<text x="326.6" y="257.4">630-90548-01</text>
<text x="406.2" y="254.7">Rev</text>
<text x="408.9" y="257.4">1.0</text>
<text x="315.7" y="262.9">Date:</text>
<text x="329.9" y="262.9">Friday, October 20, 2017</text>
<text x="370.5" y="262.9">Sheet</text>
<text x="384.2" y="262.9">10</text>
<text x="392.5" y="262.9">of</text>
<text x="400.7" y="262.9">10</text>
</g>
<g font-size="2.5" fill="#000080">
<text x="192.2" y="18.8">R83</text>
<text x="200.5" y="18.8">0</text>
<text x="274.1" y="29.1" transform="rotate(-90 274.1 29.1)">10K</text>
<text x="279.6" y="29.1" transform="rotate(-90 279.6 29.1)">10K</text>
<text x="285.1" y="29.1" transform="rotate(-90 285.1 29.1)">10K</text>
<text x="296" y="29.1" transform="rotate(-90 296 29.1)">10K</text>
<text x="301.5" y="29.1" transform="rotate(-90 301.5 29.1)">10K</text>
<text x="307" y="29.1" transform="rotate(-90 307 29.1)">10K</text>
<text x="323.9" y="29.7">C75</text>
<text x="332.1" y="29.7">10uF</text>
<text x="323.9" y="35.2">C74</text>
<text x="332.1" y="35.2">0.1uF</text>
<text x="274.1" y="37.6" transform="rotate(-90 274.1 37.6)">R85</text>
<text x="279.6" y="37.6" transform="rotate(-90 279.6 37.6)">R87</text>
<text x="285.1" y="37.6" transform="rotate(-90 285.1 37.6)">R91</text>
<text x="296" y="37.6" transform="rotate(-90 296 37.6)">R93</text>
<text x="301.5" y="37.6" transform="rotate(-90 301.5 37.6)">R97</text>
<text x="307" y="37.6" transform="rotate(-90 307 37.6)">R95</text>
<text x="359.6" y="38">J23</text>
<text x="359.6" y="40.7">SCHA4B0400</text>
<text x="142.9" y="42.1">C37</text>
<text x="323.9" y="43.4">R96</text>
<text x="323.9" y="46.2">R98</text>
<text x="334.9" y="43.4">0</text>
<text x="334.9" y="46.2">0</text>
<text x="74.3" y="48.9">R64</text>
<text x="74.3" y="51.7">10K</text>
<text x="85.2" y="48.9">R65</text>
<text x="85.2" y="51.7">10K</text>
<text x="96.2" y="48.9">R68</text>
<text x="96.2" y="51.7">10K</text>
<text x="107.2" y="48.9">R69</text>
<text x="107.2" y="51.7">10K</text>
<text x="142.9" y="53.3">0.1uF</text>
<text x="323.9" y="48.9">R94</text>
<text x="334.9" y="48.9">0</text>
<text x="126.4" y="57.1">U10</text>
<text x="323.9" y="54.4">R92</text>
<text x="323.9" y="59.9">R88</text>
<text x="334.9" y="54.4">0</text>
<text x="334.9" y="59.9">0</text>
<text x="323.9" y="62.7">R86</text>
<text x="334.9" y="62.7">0</text>
<text x="126.4" y="70.9">SN74LVC1G08</text>
<text x="323.9" y="68.1">R84</text>
<text x="334.9" y="68.1">0</text>
<text x="289.9" y="76.4">C80</text>
<text x="289.9" y="79.7">0.5pF</text>
<text x="142.9" y="91.4">C35</text>
<text x="126.4" y="98.3">U8</text>
<text x="142.9" y="102.7">0.1uF</text>
<text x="126.4" y="112">SN74LVC1G08</text>
<text x="142.9" y="135.3">C36</text>
<text x="74.3" y="139.4">R70</text>
<text x="74.3" y="142.2">10K</text>
<text x="85.2" y="139.4">R71</text>
<text x="85.2" y="142.2">10K</text>
<text x="96.2" y="139.4">R66</text>
<text x="96.2" y="142.2">10K</text>
<text x="107.2" y="139.4">R67</text>
<text x="107.2" y="142.2">10K</text>
<text x="291" y="140.8">SW5</text>
<text x="142.9" y="146.6">0.1uF</text>
<text x="126.4" y="150.4">U9</text>
<text x="291" y="157.6">1-1437575-4</text>
<text x="126.4" y="164.1">SN74LVC1G08</text>
<text x="356.8" y="191.6">MT1</text>
<text x="142.9" y="195.7">C38</text>
<text x="356.8" y="194.3">SJ61A4</text>
<text x="126.4" y="202.6">U11</text>
<text x="356.8" y="199.8">MT2</text>
<text x="356.8" y="202.6">SJ61A4</text>
<text x="142.9" y="206.9">0.1uF</text>
<text x="356.8" y="208">MT3</text>
<text x="356.8" y="210.8">SJ61A4</text>
<text x="126.4" y="216.3">SN74LVC1G08</text>
<text x="356.8" y="216.3">MT4</text>
<text x="356.8" y="219">SJ61A4</text>
</g>
<g font-size="2.5" fill="#f00">
<text x="218.3" y="44.5">SDIO2_DATA_2</text>
<text x="218.3" y="47.3">SDIO2_DATA_3</text>
<text x="244.9" y="43.2">SDIO2_DATA_2</text>
<text x="244.9" y="45.9">SDIO2_DATA_3</text>
<text x="218.3" y="50">SDIO2_CMD</text>
<text x="244.9" y="48.7">SDIO2_CMD</text>
<text x="218.3" y="55.5">SDIO2_CLK</text>
<text x="244.9" y="54.1">SDIO2_CLK</text>
<text x="244.9" y="59.6">SDIO2_DATA_0</text>
<text x="47.7" y="61">FTDI_TCK_1</text>
<text x="142.6" y="64">STM_JTCK_SWCLK</text>
<text x="218.3" y="61">SDIO2_DATA_0</text>
<text x="218.3" y="63.8">SDIO2_DATA_1</text>
<text x="244.9" y="62.4">SDIO2_DATA_1</text>
<text x="46.6" y="66.8">JTCK_SWCLK</text>
<text x="218.3" y="69.2">uSD_DETEC</text>
<text x="244.9" y="67.9">uSD_DETEC</text>
<text x="48.2" y="102.2">FTDI_TDI_1</text>
<text x="57.3" y="107.9">JTDI</text>
<text x="142.6" y="105.2">STM_JTDI</text>
<text x="259.2" y="149.1">STM_JTDO</text>
<text x="319" y="146.3">SW_JTDO</text>
<text x="44.9" y="154.3">FTDI_TDO_1</text>
<text x="320.6" y="151.5">SDIO2_DATA_2</text>
<text x="53.4" y="160">JTDO</text>
<text x="143.4" y="157.3">SW_JTDO</text>
<text x="45.5" y="206.4">FTDI_TMS_1</text>
<text x="142.6" y="209.4">STM_JTMS_SWDIO</text>
<text x="44.1" y="212.1">JTMS_SWDIO</text>
</g>
<g font-size="2.5" fill="#004080">
<text x="358.2" y="45.1">DAT2</text>
<text x="358.2" y="47.8">CD/DAT3</text>
<text x="358.2" y="50.6">CMD</text>
<text x="358.2" y="53.3">VDD</text>
<text x="358.2" y="56">CLK</text>
<text x="358.2" y="58.8">VSS</text>
<text x="358.2" y="61.6">DAT0</text>
<text x="358.2" y="64.3">DAT1</text>
<text x="358.2" y="69.8">DETECT</text>
<text x="358.2" y="72.5">CD-GND</text>
<text x="358.2" y="75.3">G1</text>
<text x="358.2" y="78">G2</text>
<text x="366.2" y="78.2" transform="rotate(-90 366.2 78.2)">M1</text>
<text x="368.9" y="78.2" transform="rotate(-90 368.9 78.2)">M2</text>
<text x="371.7" y="78.2" transform="rotate(-90 371.7 78.2)">M3</text>
<text x="374.4" y="78.2" transform="rotate(-90 374.4 78.2)">M4</text>
</g>
<g font-size="2">
<text x="44.1" y="2.1">5</text>
<text x="126.4" y="2.1">4</text>
<text x="208.7" y="2.1">3</text>
<text x="291" y="2.1">2</text>
<text x="373.3" y="2.1">1</text>
<text x=".9" y="37.1">D</text>
<text x="415.2" y="37.1">D</text>
<text x=".9" y="102.3">C</text>
<text x="415.2" y="102.3">C</text>
<text x=".9" y="167.4">B</text>
<text x="415.2" y="167.4">B</text>
<text x=".9" y="232.6">A</text>
<text x="415.2" y="232.6">A</text>
<text x="44.1" y="265.5">5</text>
<text x="126.4" y="265.5">4</text>
<text x="208.7" y="265.5">3</text>
<text x="291" y="265.5">2</text>
<text x="373.3" y="265.5">1</text>
</g>
</svg>
